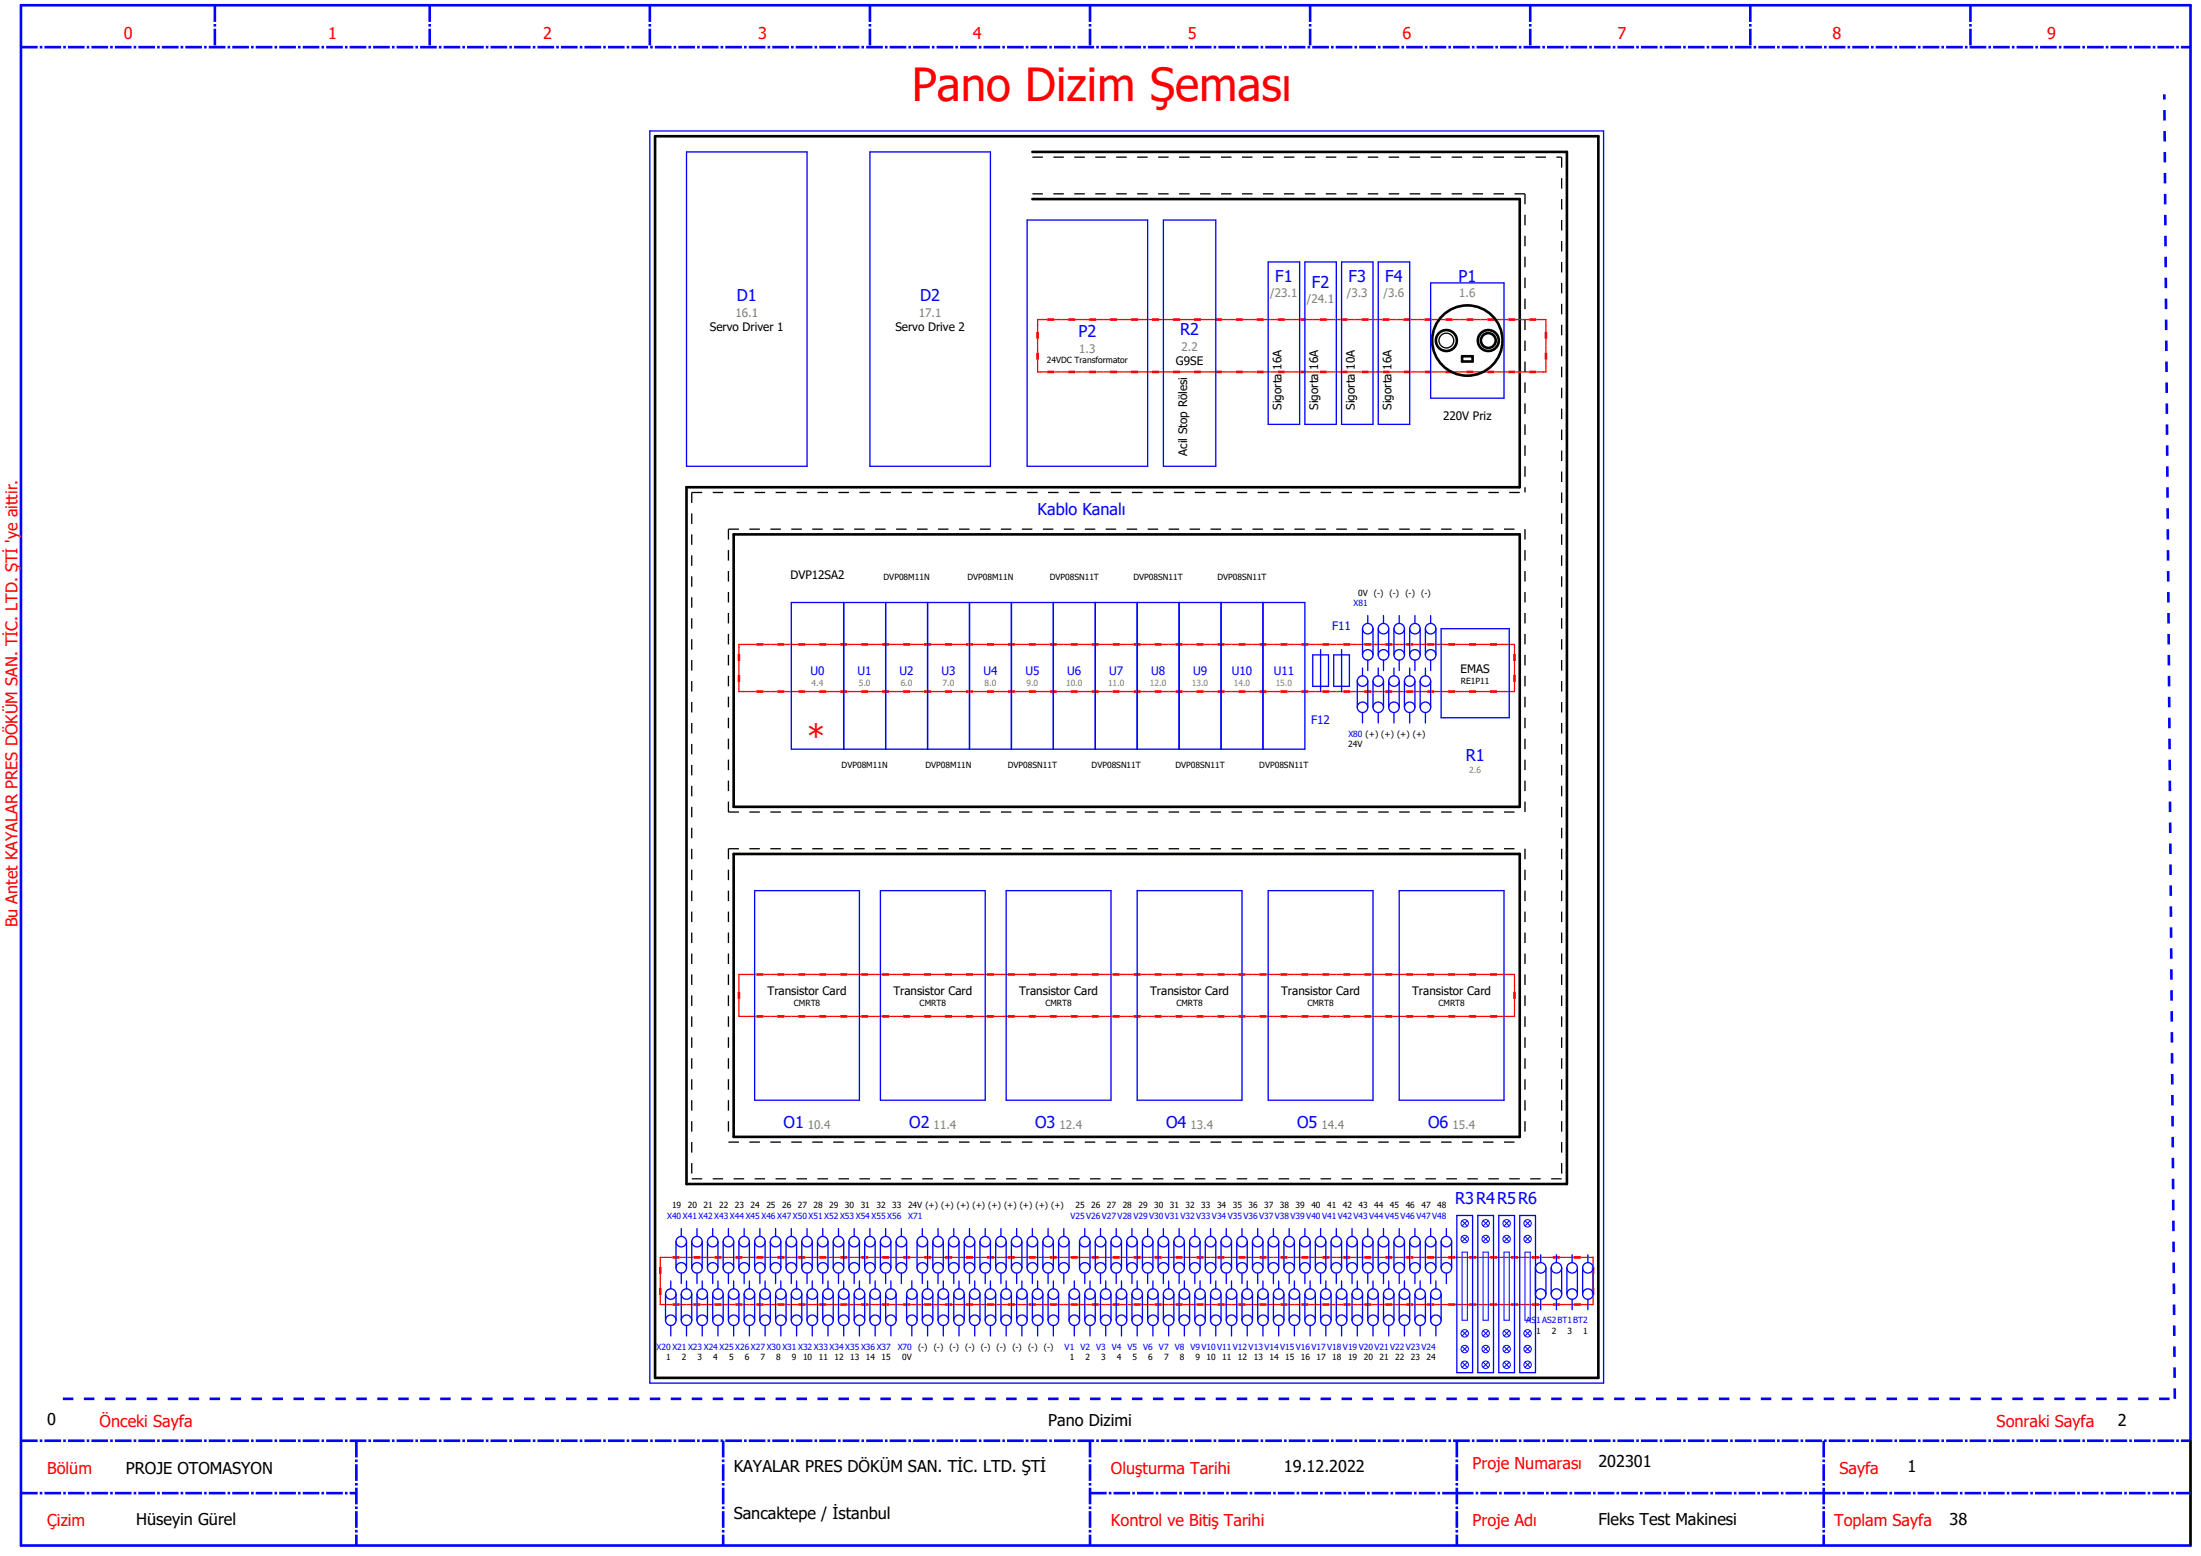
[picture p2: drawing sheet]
<svg xmlns="http://www.w3.org/2000/svg" width="420mm" height="297mm" viewBox="0 0 420 297" stroke-linecap="round" stroke-linejoin="round" font-family="sans-serif">
<path d="M4 1h414v294h-414z" fill="none" stroke="#00f" stroke-width=".5"/>
<g fill="none" stroke="#00f" stroke-width=".5" stroke-dasharray="3.2 .4 .5 .4" stroke-linecap="butt">
<path d="M4 9h414M41 1v8M82 1v8M124 1v8M166 1v8M208 1v8M250 1v8M292 1v8M334 1v8M376 1v8M4 275h414M68 275v20"/>
<path d="M138 275v20M208 275v20M278 275v20M348 275v20M4 285h64M208 285h70M278 285h70M348 285h70"/>
</g>
<path d="M418 275v20" fill="none" stroke="#000" stroke-width=".35"/>
<path d="M12 267h403M415 267l-2-249" fill="none" stroke="#00f" stroke-width=".5" stroke-dasharray="2 2" stroke-linecap="butt"/>
<g fill="none" stroke="#000" stroke-width=".5">
<path d="M125 26h180v237h-180zM197 29h102v197h-168v-133h159v-55h-93M279 68h2v1h-2zM140 102h150v52h-150zM140 163h150v54h-150z"/>
<circle cx="276" cy="65" r="2"/>
<circle cx="280" cy="65" r="6.7"/>
<circle cx="284" cy="65" r="1.41"/>
<circle cx="284" cy="65" r="2"/>
</g>
<g fill="none" stroke="#f00" stroke-width=".25">
<path d="M198 68.7v2.3h1.8M198 64.7v2.6M199.8 61h-1.8v2.3M201.2 71h2.6M201.2 61h2.6M205.2 71h2.6M205.2 61h2.6M209.2 71h2.6M209.2 61h2.6M213.2 71h2.6M213.2 61h2.6M217.2 71h2.6"/>
<path d="M217.2 61h2.6M221.2 71h2.6M221.2 61h2.6M225.2 71h2.6M225.2 61h2.6M229.2 71h2.6M229.2 61h2.6M233.2 71h2.6M233.2 61h2.6M237.2 71h2.6M237.2 61h2.6M241.2 71h2.6"/>
<path d="M241.2 61h2.6M245.2 71h2.6M245.2 61h2.6M249.2 71h2.6M249.2 61h2.6M253.2 71h2.6M253.2 61h2.6M257.2 71h2.6M257.2 61h2.6M261.2 71h2.6M261.2 61h2.6M265.2 71h2.6"/>
<path d="M265.2 61h2.6M269.2 71h2.6M269.2 61h2.6M273.2 71h2.6M273.2 61h2.6M277.2 71h2.6M277.2 61h2.6M281.2 71h2.6M281.2 61h2.6M285.2 71h2.6M285.2 61h2.6M289.2 71h2.6"/>
<path d="M289.2 61h2.6M293.2 61h1.8v2.3M295 68.7v2.3h-1.8M295 64.7v2.6M141 130.2v1.8h3.3M141 126.2v2.6M144.3 123h-3.3v1.8M145.7 132h2.6M145.7 123h2.6M149.7 132h2.6M149.7 123h2.6M153.7 132h2.6"/>
<path d="M153.7 123h2.6M157.7 132h2.6M157.7 123h2.6M161.7 132h2.6M161.7 123h2.6M165.7 132h2.6M165.7 123h2.6M169.7 132h2.6M169.7 123h2.6M173.7 132h2.6M173.7 123h2.6M177.7 132h2.6"/>
<path d="M177.7 123h2.6M181.7 132h2.6M181.7 123h2.6M185.7 132h2.6M185.7 123h2.6M189.7 132h2.6M189.7 123h2.6M193.7 132h2.6M193.7 123h2.6M197.7 132h2.6M197.7 123h2.6M201.7 132h2.6"/>
<path d="M201.7 123h2.6M205.7 132h2.6M205.7 123h2.6M209.7 132h2.6M209.7 123h2.6M213.7 132h2.6M213.7 123h2.6M217.7 132h2.6M217.7 123h2.6M221.7 132h2.6M221.7 123h2.6M225.7 132h2.6"/>
<path d="M225.7 123h2.6M229.7 132h2.6M229.7 123h2.6M233.7 132h2.6M233.7 123h2.6M237.7 132h2.6M237.7 123h2.6M241.7 132h2.6M241.7 123h2.6M245.7 132h2.6M245.7 123h2.6M249.7 132h2.6"/>
<path d="M249.7 123h2.6M253.7 132h2.6M253.7 123h2.6M257.7 132h2.6M257.7 123h2.6M261.7 132h2.6M261.7 123h2.6M265.7 132h2.6M265.7 123h2.6M269.7 132h2.6M269.7 123h2.6M273.7 132h2.6"/>
<path d="M273.7 123h2.6M277.7 132h2.6M277.7 123h2.6M281.7 132h2.6M281.7 123h2.6M285.7 123h3.3v1.8M289 130.2v1.8h-3.3M289 126.2v2.6M141 190.7v3.3h3.3M144.3 186h-3.3v3.3M145.7 194h2.6M145.7 186h2.6"/>
<path d="M149.7 194h2.6M149.7 186h2.6M153.7 194h2.6M153.7 186h2.6M157.7 194h2.6M157.7 186h2.6M161.7 194h2.6M161.7 186h2.6M165.7 194h2.6M165.7 186h2.6M169.7 194h2.6M169.7 186h2.6"/>
<path d="M173.7 194h2.6M173.7 186h2.6M177.7 194h2.6M177.7 186h2.6M181.7 194h2.6M181.7 186h2.6M185.7 194h2.6M185.7 186h2.6M189.7 194h2.6M189.7 186h2.6M193.7 194h2.6M193.7 186h2.6"/>
<path d="M197.7 194h2.6M197.7 186h2.6M201.7 194h2.6M201.7 186h2.6M205.7 194h2.6M205.7 186h2.6M209.7 194h2.6M209.7 186h2.6M213.7 194h2.6M213.7 186h2.6M217.7 194h2.6M217.7 186h2.6"/>
<path d="M221.7 194h2.6M221.7 186h2.6M225.7 194h2.6M225.7 186h2.6M229.7 194h2.6M229.7 186h2.6M233.7 194h2.6M233.7 186h2.6M237.7 194h2.6M237.7 186h2.6M241.7 194h2.6M241.7 186h2.6"/>
<path d="M245.7 194h2.6M245.7 186h2.6M249.7 194h2.6M249.7 186h2.6M253.7 194h2.6M253.7 186h2.6M257.7 194h2.6M257.7 186h2.6M261.7 194h2.6M261.7 186h2.6M265.7 194h2.6M265.7 186h2.6"/>
<path d="M269.7 194h2.6M269.7 186h2.6M273.7 194h2.6M273.7 186h2.6M277.7 194h2.6M277.7 186h2.6M281.7 194h2.6M281.7 186h2.6M285.7 186h3.3v3.3M289 190.7v3.3h-3.3M126 247.2v1.8h2.3M126 243.2v2.6"/>
<path d="M128.3 240h-2.3v1.8M129.7 249h2.6M129.7 240h2.6M133.7 249h2.6M133.7 240h2.6M137.7 249h2.6M137.7 240h2.6M141.7 249h2.6M141.7 240h2.6M145.7 249h2.6M145.7 240h2.6M149.7 249h2.6"/>
<path d="M149.7 240h2.6M153.7 249h2.6M153.7 240h2.6M157.7 249h2.6M157.7 240h2.6M161.7 249h2.6M161.7 240h2.6M165.7 249h2.6M165.7 240h2.6M169.7 249h2.6M169.7 240h2.6M173.7 249h2.6"/>
<path d="M173.7 240h2.6M177.7 249h2.6M177.7 240h2.6M181.7 249h2.6M181.7 240h2.6M185.7 249h2.6M185.7 240h2.6M189.7 249h2.6M189.7 240h2.6M193.7 249h2.6M193.7 240h2.6M197.7 249h2.6"/>
<path d="M197.7 240h2.6M201.7 249h2.6M201.7 240h2.6M205.7 249h2.6M205.7 240h2.6M209.7 249h2.6M209.7 240h2.6M213.7 249h2.6M213.7 240h2.6M217.7 249h2.6M217.7 240h2.6M221.7 249h2.6"/>
<path d="M221.7 240h2.6M225.7 249h2.6M225.7 240h2.6M229.7 249h2.6M229.7 240h2.6M233.7 249h2.6M233.7 240h2.6M237.7 249h2.6M237.7 240h2.6M241.7 249h2.6M241.7 240h2.6M245.7 249h2.6"/>
<path d="M245.7 240h2.6M249.7 249h2.6M249.7 240h2.6M253.7 249h2.6M253.7 240h2.6M257.7 249h2.6M257.7 240h2.6M261.7 249h2.6M261.7 240h2.6M265.7 249h2.6M265.7 240h2.6M269.7 249h2.6"/>
<path d="M269.7 240h2.6M273.7 249h2.6M273.7 240h2.6M277.7 249h2.6M277.7 240h2.6M281.7 249h2.6M281.7 240h2.6M285.7 249h2.6M285.7 240h2.6M289.7 249h2.6M289.7 240h2.6M293.7 249h2.6"/>
<path d="M293.7 240h2.6M297.7 249h2.6M297.7 240h2.6M301.7 240h2.3v1.8M304 247.2v1.8h-2.3M304 243.2v2.6"/>
</g>
<g fill="none" stroke="#f00" stroke-width=".5">
<path d="M198 63.3v1.4M198 67.3v1.4M199.8 71h1.4M199.8 61h1.4M203.8 71h1.4M203.8 61h1.4M207.8 71h1.4M207.8 61h1.4M211.8 71h1.4M211.8 61h1.4M215.8 71h1.4M215.8 61h1.4"/>
<path d="M219.8 71h1.4M219.8 61h1.4M223.8 71h1.4M223.8 61h1.4M227.8 71h1.4M227.8 61h1.4M231.8 71h1.4M231.8 61h1.4M235.8 71h1.4M235.8 61h1.4M239.8 71h1.4M239.8 61h1.4"/>
<path d="M243.8 71h1.4M243.8 61h1.4M247.8 71h1.4M247.8 61h1.4M251.8 71h1.4M251.8 61h1.4M255.8 71h1.4M255.8 61h1.4M259.8 71h1.4M259.8 61h1.4M263.8 71h1.4M263.8 61h1.4"/>
<path d="M267.8 71h1.4M267.8 61h1.4M271.8 71h1.4M271.8 61h1.4M275.8 71h1.4M275.8 61h1.4M279.8 71h1.4M279.8 61h1.4M283.8 71h1.4M283.8 61h1.4M287.8 71h1.4M287.8 61h1.4"/>
<path d="M291.8 71h1.4M291.8 61h1.4M295 63.3v1.4M295 67.3v1.4M141 124.8v1.4M141 128.8v1.4M144.3 132h1.4M144.3 123h1.4M148.3 132h1.4M148.3 123h1.4M152.3 132h1.4M152.3 123h1.4"/>
<path d="M156.3 132h1.4M156.3 123h1.4M160.3 132h1.4M160.3 123h1.4M164.3 132h1.4M164.3 123h1.4M168.3 132h1.4M168.3 123h1.4M172.3 132h1.4M172.3 123h1.4M176.3 132h1.4M176.3 123h1.4"/>
<path d="M180.3 132h1.4M180.3 123h1.4M184.3 132h1.4M184.3 123h1.4M188.3 132h1.4M188.3 123h1.4M192.3 132h1.4M192.3 123h1.4M196.3 132h1.4M196.3 123h1.4M200.3 132h1.4M200.3 123h1.4"/>
<path d="M204.3 132h1.4M204.3 123h1.4M208.3 132h1.4M208.3 123h1.4M212.3 132h1.4M212.3 123h1.4M216.3 132h1.4M216.3 123h1.4M220.3 132h1.4M220.3 123h1.4M224.3 132h1.4M224.3 123h1.4"/>
<path d="M228.3 132h1.4M228.3 123h1.4M232.3 132h1.4M232.3 123h1.4M236.3 132h1.4M236.3 123h1.4M240.3 132h1.4M240.3 123h1.4M244.3 132h1.4M244.3 123h1.4M248.3 132h1.4M248.3 123h1.4"/>
<path d="M252.3 132h1.4M252.3 123h1.4M256.3 132h1.4M256.3 123h1.4M260.3 132h1.4M260.3 123h1.4M264.3 132h1.4M264.3 123h1.4M268.3 132h1.4M268.3 123h1.4M272.3 132h1.4M272.3 123h1.4"/>
<path d="M276.3 132h1.4M276.3 123h1.4M280.3 132h1.4M280.3 123h1.4M284.3 132h1.4M284.3 123h1.4M289 124.8v1.4M289 128.8v1.4M141 189.3v1.4M144.3 194h1.4M144.3 186h1.4M148.3 194h1.4"/>
<path d="M148.3 186h1.4M152.3 194h1.4M152.3 186h1.4M156.3 194h1.4M156.3 186h1.4M160.3 194h1.4M160.3 186h1.4M164.3 194h1.4M164.3 186h1.4M168.3 194h1.4M168.3 186h1.4M172.3 194h1.4"/>
<path d="M172.3 186h1.4M176.3 194h1.4M176.3 186h1.4M180.3 194h1.4M180.3 186h1.4M184.3 194h1.4M184.3 186h1.4M188.3 194h1.4M188.3 186h1.4M192.3 194h1.4M192.3 186h1.4M196.3 194h1.4"/>
<path d="M196.3 186h1.4M200.3 194h1.4M200.3 186h1.4M204.3 194h1.4M204.3 186h1.4M208.3 194h1.4M208.3 186h1.4M212.3 194h1.4M212.3 186h1.4M216.3 194h1.4M216.3 186h1.4M220.3 194h1.4"/>
<path d="M220.3 186h1.4M224.3 194h1.4M224.3 186h1.4M228.3 194h1.4M228.3 186h1.4M232.3 194h1.4M232.3 186h1.4M236.3 194h1.4M236.3 186h1.4M240.3 194h1.4M240.3 186h1.4M244.3 194h1.4"/>
<path d="M244.3 186h1.4M248.3 194h1.4M248.3 186h1.4M252.3 194h1.4M252.3 186h1.4M256.3 194h1.4M256.3 186h1.4M260.3 194h1.4M260.3 186h1.4M264.3 194h1.4M264.3 186h1.4M268.3 194h1.4"/>
<path d="M268.3 186h1.4M272.3 194h1.4M272.3 186h1.4M276.3 194h1.4M276.3 186h1.4M280.3 194h1.4M280.3 186h1.4M284.3 194h1.4M284.3 186h1.4M289 189.3v1.4M126 241.8v1.4M126 245.8v1.4"/>
<path d="M128.3 249h1.4M128.3 240h1.4M132.3 249h1.4M132.3 240h1.4M136.3 249h1.4M136.3 240h1.4M140.3 249h1.4M140.3 240h1.4M144.3 249h1.4M144.3 240h1.4M148.3 249h1.4M148.3 240h1.4"/>
<path d="M152.3 249h1.4M152.3 240h1.4M156.3 249h1.4M156.3 240h1.4M160.3 249h1.4M160.3 240h1.4M164.3 249h1.4M164.3 240h1.4M168.3 249h1.4M168.3 240h1.4M172.3 249h1.4M172.3 240h1.4"/>
<path d="M176.3 249h1.4M176.3 240h1.4M180.3 249h1.4M180.3 240h1.4M184.3 249h1.4M184.3 240h1.4M188.3 249h1.4M188.3 240h1.4M192.3 249h1.4M192.3 240h1.4M196.3 249h1.4M196.3 240h1.4"/>
<path d="M200.3 249h1.4M200.3 240h1.4M204.3 249h1.4M204.3 240h1.4M208.3 249h1.4M208.3 240h1.4M212.3 249h1.4M212.3 240h1.4M216.3 249h1.4M216.3 240h1.4M220.3 249h1.4M220.3 240h1.4"/>
<path d="M224.3 249h1.4M224.3 240h1.4M228.3 249h1.4M228.3 240h1.4M232.3 249h1.4M232.3 240h1.4M236.3 249h1.4M236.3 240h1.4M240.3 249h1.4M240.3 240h1.4M244.3 249h1.4M244.3 240h1.4"/>
<path d="M248.3 249h1.4M248.3 240h1.4M252.3 249h1.4M252.3 240h1.4M256.3 249h1.4M256.3 240h1.4M260.3 249h1.4M260.3 240h1.4M264.3 249h1.4M264.3 240h1.4M268.3 249h1.4M268.3 240h1.4"/>
<path d="M272.3 249h1.4M272.3 240h1.4M276.3 249h1.4M276.3 240h1.4M280.3 249h1.4M280.3 240h1.4M284.3 249h1.4M284.3 240h1.4M288.3 249h1.4M288.3 240h1.4M292.3 249h1.4M292.3 240h1.4"/>
<path d="M296.3 249h1.4M296.3 240h1.4M300.3 249h1.4M300.3 240h1.4M304 241.8v1.4M304 245.8v1.4"/>
</g>
<g fill="none" stroke="#000" stroke-width=".25" stroke-dasharray="2 2" stroke-linecap="butt">
<path d="M197 37h94M197 30h101M291 37v57M298 30v195M132 94v131M132 94h159M139 101h152M139 101v54M291 101v54M139 155h152M139 162v56M139 162h152"/>
<path d="M291 162v56M139 218h152M132 225h166"/>
</g>
<circle cx="276" cy="65" r="1.41" fill="none" stroke="#000" stroke-width=".25"/>
<g fill="none" stroke="#00f" stroke-width=".19">
<path d="M279 239h1v13h-1zM279 233l1 1M279 236l1 1M280 233l-1 1M280 236l-1 1M283 239h1v13h-1zM283 233l1 1M283 236l1 1M284 233l-1 1M284 236l-1 1M287 239h1v13h-1zM287 233l1 1"/>
<path d="M287 236l1 1M288 233l-1 1M288 236l-1 1M291 239h1v13h-1zM291 233l1 1M291 236l1 1M292 233l-1 1M292 236l-1 1M279 257l1 1M279 254l1 1M280 257l-1 1M280 254l-1 1"/>
<path d="M283 257l1 1M283 254l1 1M284 257l-1 1M284 254l-1 1M287 257l1 1M287 254l1 1M288 257l-1 1M288 254l-1 1M291 257l1 1M291 254l1 1M292 257l-1 1M292 254l-1 1"/>
<path d="M279 260l1 1M280 260l-1 1M283 260l1 1M284 260l-1 1M287 260l1 1M288 260l-1 1M291 260l1 1M292 260l-1 1"/>
<circle cx="279.5" cy="233.5" r=".71"/>
<circle cx="279.5" cy="236.5" r=".71"/>
<circle cx="283.5" cy="233.5" r=".71"/>
<circle cx="283.5" cy="236.5" r=".71"/>
<circle cx="287.5" cy="233.5" r=".71"/>
<circle cx="287.5" cy="236.5" r=".71"/>
<circle cx="291.5" cy="233.5" r=".71"/>
<circle cx="291.5" cy="236.5" r=".71"/>
<circle cx="279.5" cy="254.5" r=".71"/>
<circle cx="279.5" cy="257.5" r=".71"/>
<circle cx="283.5" cy="254.5" r=".71"/>
<circle cx="283.5" cy="257.5" r=".71"/>
<circle cx="287.5" cy="254.5" r=".71"/>
<circle cx="287.5" cy="257.5" r=".71"/>
<circle cx="291.5" cy="254.5" r=".71"/>
<circle cx="291.5" cy="257.5" r=".71"/>
<circle cx="279.5" cy="260.5" r=".71"/>
<circle cx="283.5" cy="260.5" r=".71"/>
<circle cx="287.5" cy="260.5" r=".71"/>
<circle cx="291.5" cy="260.5" r=".71"/>
</g>
<g fill="none" stroke="#00f" stroke-width=".25">
<path d="M124 25h182v239h-182zM131 29h23v60h-23zM166 29h23v60h-23zM196 42h23v47h-23zM222 42h10v47h-10zM242 50h6v31h-6zM249 50h6v31h-6zM256 50h6v31h-6zM263 50h6v31h-6zM273 54h14v22h-14zM151 115h98v28h-98zM161 115v28"/>
<path d="M169 115v28M177 115v28M185 115v28M193 115v28M201 115v28M209 115v28M217 115v28M225 115v28M233 115v28M241 115v28M261 117.5v1.5M264 117.5v1.5"/>
<path d="M267 117.5v1.5M270 117.5v1.5M273 117.5v1.5M250.5 125h3v6h-3zM252 124v8M254.5 125h3v6h-3zM256 124v8M259 130v5M260 120v5M260 127.5v1.5M260 136v2M261 126v2"/>
<path d="M261 130v5M262 120v5M262 130v5M263 120v5M263 127.5v1.5M263 136v2M264 126v2M264 130v5M265 120v5M265 130v5M266 120v5M266 127.5v1.5"/>
<path d="M266 136v2M267 126v2M267 130v5M268 120v5M268 130v5M269 120v5M269 127.5v1.5M269 136v2M270 126v2M270 130v5M271 120v5M271 130v5"/>
<path d="M272 120v5M272 127.5v1.5M272 136v2M273 126v2M273 130v5M274 120v5M275 120h13v17h-13zM144 170h20v40h-20zM168 170h20v40h-20zM192 170h20v40h-20zM217 170h20v40h-20zM242 170h20v40h-20z"/>
<path d="M267 170h20v40h-20zM129 237v5M130 234.5v1.5M131 237v5M132 237v5M133 234.5v1.5M134 237v5M135 237v5M136 234.5v1.5M137 237v5M138 237v5M139 234.5v1.5"/>
<path d="M140 237v5M141 237v5M142 234.5v1.5M143 237v5M144 237v5M145 234.5v1.5M146 237v5M147 237v5M148 234.5v1.5M149 237v5M150 237v5M151 234.5v1.5"/>
<path d="M152 237v5M153 237v5M154 234.5v1.5M155 237v5M156 237v5M157 234.5v1.5M158 237v5M159 237v5M160 234.5v1.5M161 237v5M162 237v5M163 234.5v1.5"/>
<path d="M164 237v5M165 237v5M166 234.5v1.5M167 237v5M168 237v5M169 234.5v1.5M170 237v5M171 237v5M172 234.5v1.5M173 237v5M175 237v5M176 234.5v1.5"/>
<path d="M177 237v5M178 237v5M179 234.5v1.5M180 237v5M181 237v5M182 234.5v1.5M183 237v5M184 237v5M185 234.5v1.5M186 237v5M187 237v5M188 234.5v1.5"/>
<path d="M189 237v5M190 237v5M191 234.5v1.5M192 237v5M193 237v5M194 234.5v1.5M195 237v5M196 237v5M197 234.5v1.5M198 237v5M199 237v5M200 234.5v1.5"/>
<path d="M201 237v5M202 237v5M203 234.5v1.5M204 237v5M206 237v5M207 234.5v1.5M208 237v5M209 237v5M210 234.5v1.5M211 237v5M212 237v5M213 234.5v1.5"/>
<path d="M214 237v5M215 237v5M216 234.5v1.5M217 237v5M218 237v5M219 234.5v1.5M220 237v5M221 237v5M222 234.5v1.5M223 237v5M224 237v5M225 234.5v1.5"/>
<path d="M226 237v5M227 237v5M228 234.5v1.5M229 237v5M230 237v5M231 234.5v1.5M232 237v5M233 237v5M234 234.5v1.5M235 237v5M236 237v5M237 234.5v1.5"/>
<path d="M238 237v5M239 237v5M240 234.5v1.5M241 237v5M242 237v5M243 234.5v1.5M244 237v5M245 237v5M246 234.5v1.5M247 237v5M248 237v5M249 234.5v1.5"/>
<path d="M250 237v5M251 237v5M252 234.5v1.5M253 237v5M254 237v5M255 234.5v1.5M256 237v5M257 237v5M258 234.5v1.5M259 237v5M260 237v5M261 234.5v1.5"/>
<path d="M262 237v5M263 237v5M264 234.5v1.5M265 237v5M266 237v5M267 234.5v1.5M268 237v5M269 237v5M270 234.5v1.5M271 237v5M272 237v5M273 234.5v1.5"/>
<path d="M274 237v5M275 237v5M276 234.5v1.5M277 237v5M278 232h3v30h-3zM282 232h3v30h-3zM286 232h3v30h-3zM290 232h3v30h-3zM294 239.5v1.5M297 239.5v1.5M300 239.5v1.5M303 239.5v1.5"/>
<path d="M127 247v5M128 244.5v1.5M128 253v2M129 247v5M130 243v2M130 247v5M131 244.5v1.5M131 253v2M132 247v5M133 243v2M133 247v5M134 244.5v1.5"/>
<path d="M134 253v2M135 247v5M136 243v2M136 247v5M137 244.5v1.5M137 253v2M138 247v5M139 243v2M139 247v5M140 244.5v1.5M140 253v2M141 247v5"/>
<path d="M142 243v2M142 247v5M143 244.5v1.5M143 253v2M144 247v5M145 243v2M145 247v5M146 244.5v1.5M146 253v2M147 247v5M148 243v2M148 247v5"/>
<path d="M149 244.5v1.5M149 253v2M150 247v5M151 243v2M151 247v5M152 244.5v1.5M152 253v2M153 247v5M154 243v2M154 247v5M155 244.5v1.5M155 253v2"/>
<path d="M156 247v5M157 243v2M157 247v5M158 244.5v1.5M158 253v2M159 247v5M160 243v2M160 247v5M161 244.5v1.5M161 253v2M162 247v5M163 243v2"/>
<path d="M163 247v5M164 244.5v1.5M164 253v2M165 247v5M166 243v2M166 247v5M167 244.5v1.5M167 253v2M168 247v5M169 243v2M169 247v5M170 244.5v1.5"/>
<path d="M170 253v2M171 247v5M172 243v2M173 247v5M174 244.5v1.5M174 253v2M175 247v5M176 243v2M176 247v5M177 244.5v1.5M177 253v2M178 247v5"/>
<path d="M179 243v2M179 247v5M180 244.5v1.5M180 253v2M181 247v5M182 243v2M182 247v5M183 244.5v1.5M183 253v2M184 247v5M185 243v2M185 247v5"/>
<path d="M186 244.5v1.5M186 253v2M187 247v5M188 243v2M188 247v5M189 244.5v1.5M189 253v2M190 247v5M191 243v2M191 247v5M192 244.5v1.5M192 253v2"/>
<path d="M193 247v5M194 243v2M194 247v5M195 244.5v1.5M195 253v2M196 247v5M197 243v2M197 247v5M198 244.5v1.5M198 253v2M199 247v5M200 243v2"/>
<path d="M200 247v5M201 244.5v1.5M201 253v2M202 247v5M203 243v2M204 247v5M205 244.5v1.5M205 253v2M206 247v5M207 243v2M207 247v5M208 244.5v1.5"/>
<path d="M208 253v2M209 247v5M210 243v2M210 247v5M211 244.5v1.5M211 253v2M212 247v5M213 243v2M213 247v5M214 244.5v1.5M214 253v2M215 247v5"/>
<path d="M216 243v2M216 247v5M217 244.5v1.5M217 253v2M218 247v5M219 243v2M219 247v5M220 244.5v1.5M220 253v2M221 247v5M222 243v2M222 247v5"/>
<path d="M223 244.5v1.5M223 253v2M224 247v5M225 243v2M225 247v5M226 244.5v1.5M226 253v2M227 247v5M228 243v2M228 247v5M229 244.5v1.5M229 253v2"/>
<path d="M230 247v5M231 243v2M231 247v5M232 244.5v1.5M232 253v2M233 247v5M234 243v2M234 247v5M235 244.5v1.5M235 253v2M236 247v5M237 243v2"/>
<path d="M237 247v5M238 244.5v1.5M238 253v2M239 247v5M240 243v2M240 247v5M241 244.5v1.5M241 253v2M242 247v5M243 243v2M243 247v5M244 244.5v1.5"/>
<path d="M244 253v2M245 247v5M246 243v2M246 247v5M247 244.5v1.5M247 253v2M248 247v5M249 243v2M249 247v5M250 244.5v1.5M250 253v2M251 247v5"/>
<path d="M252 243v2M252 247v5M253 244.5v1.5M253 253v2M254 247v5M255 243v2M255 247v5M256 244.5v1.5M256 253v2M257 247v5M258 243v2M258 247v5"/>
<path d="M259 244.5v1.5M259 253v2M260 247v5M261 243v2M261 247v5M262 244.5v1.5M262 253v2M263 247v5M264 243v2M264 247v5M265 244.5v1.5M265 253v2"/>
<path d="M266 247v5M267 243v2M267 247v5M268 244.5v1.5M268 253v2M269 247v5M270 243v2M270 247v5M271 244.5v1.5M271 253v2M272 247v5M273 243v2"/>
<path d="M273 247v5M274 244.5v1.5M274 253v2M275 247v5M276 243v2M294 248v2M295 242v5M296 242v5M297 248v2M298 242v5M299 242v5M300 248v2"/>
<path d="M301 242v5M302 242v5M303 248v2M304 242v5"/>
<circle cx="261" cy="120" r="1"/>
<circle cx="264" cy="120" r="1"/>
<circle cx="267" cy="120" r="1"/>
<circle cx="270" cy="120" r="1"/>
<circle cx="273" cy="120" r="1"/>
<circle cx="260" cy="135" r="1"/>
<circle cx="260" cy="130" r="1"/>
<circle cx="261" cy="125" r="1"/>
<circle cx="263" cy="135" r="1"/>
<circle cx="263" cy="130" r="1"/>
<circle cx="264" cy="125" r="1"/>
<circle cx="266" cy="135" r="1"/>
<circle cx="266" cy="130" r="1"/>
<circle cx="267" cy="125" r="1"/>
<circle cx="269" cy="135" r="1"/>
<circle cx="269" cy="130" r="1"/>
<circle cx="270" cy="125" r="1"/>
<circle cx="272" cy="135" r="1"/>
<circle cx="272" cy="130" r="1"/>
<circle cx="273" cy="125" r="1"/>
<circle cx="130" cy="237" r="1"/>
<circle cx="133" cy="237" r="1"/>
<circle cx="136" cy="237" r="1"/>
<circle cx="139" cy="237" r="1"/>
<circle cx="142" cy="237" r="1"/>
<circle cx="145" cy="237" r="1"/>
<circle cx="148" cy="237" r="1"/>
<circle cx="151" cy="237" r="1"/>
<circle cx="154" cy="237" r="1"/>
<circle cx="157" cy="237" r="1"/>
<circle cx="160" cy="237" r="1"/>
<circle cx="163" cy="237" r="1"/>
<circle cx="166" cy="237" r="1"/>
<circle cx="169" cy="237" r="1"/>
<circle cx="172" cy="237" r="1"/>
<circle cx="176" cy="237" r="1"/>
<circle cx="179" cy="237" r="1"/>
<circle cx="182" cy="237" r="1"/>
<circle cx="185" cy="237" r="1"/>
<circle cx="188" cy="237" r="1"/>
<circle cx="191" cy="237" r="1"/>
<circle cx="194" cy="237" r="1"/>
<circle cx="197" cy="237" r="1"/>
<circle cx="200" cy="237" r="1"/>
<circle cx="203" cy="237" r="1"/>
<circle cx="207" cy="237" r="1"/>
<circle cx="210" cy="237" r="1"/>
<circle cx="213" cy="237" r="1"/>
<circle cx="216" cy="237" r="1"/>
<circle cx="219" cy="237" r="1"/>
<circle cx="222" cy="237" r="1"/>
<circle cx="225" cy="237" r="1"/>
<circle cx="228" cy="237" r="1"/>
<circle cx="231" cy="237" r="1"/>
<circle cx="234" cy="237" r="1"/>
<circle cx="237" cy="237" r="1"/>
<circle cx="240" cy="237" r="1"/>
<circle cx="243" cy="237" r="1"/>
<circle cx="246" cy="237" r="1"/>
<circle cx="249" cy="237" r="1"/>
<circle cx="252" cy="237" r="1"/>
<circle cx="255" cy="237" r="1"/>
<circle cx="258" cy="237" r="1"/>
<circle cx="261" cy="237" r="1"/>
<circle cx="264" cy="237" r="1"/>
<circle cx="267" cy="237" r="1"/>
<circle cx="270" cy="237" r="1"/>
<circle cx="273" cy="237" r="1"/>
<circle cx="276" cy="237" r="1"/>
<circle cx="128" cy="252" r="1"/>
<circle cx="128" cy="247" r="1"/>
<circle cx="130" cy="242" r="1"/>
<circle cx="131" cy="252" r="1"/>
<circle cx="131" cy="247" r="1"/>
<circle cx="133" cy="242" r="1"/>
<circle cx="134" cy="252" r="1"/>
<circle cx="134" cy="247" r="1"/>
<circle cx="136" cy="242" r="1"/>
<circle cx="137" cy="252" r="1"/>
<circle cx="137" cy="247" r="1"/>
<circle cx="139" cy="242" r="1"/>
<circle cx="140" cy="252" r="1"/>
<circle cx="140" cy="247" r="1"/>
<circle cx="142" cy="242" r="1"/>
<circle cx="143" cy="252" r="1"/>
<circle cx="143" cy="247" r="1"/>
<circle cx="145" cy="242" r="1"/>
<circle cx="146" cy="252" r="1"/>
<circle cx="146" cy="247" r="1"/>
<circle cx="148" cy="242" r="1"/>
<circle cx="149" cy="252" r="1"/>
<circle cx="149" cy="247" r="1"/>
<circle cx="151" cy="242" r="1"/>
<circle cx="152" cy="252" r="1"/>
<circle cx="152" cy="247" r="1"/>
<circle cx="154" cy="242" r="1"/>
<circle cx="155" cy="252" r="1"/>
<circle cx="155" cy="247" r="1"/>
<circle cx="157" cy="242" r="1"/>
<circle cx="158" cy="252" r="1"/>
<circle cx="158" cy="247" r="1"/>
<circle cx="160" cy="242" r="1"/>
<circle cx="161" cy="252" r="1"/>
<circle cx="161" cy="247" r="1"/>
<circle cx="163" cy="242" r="1"/>
<circle cx="164" cy="252" r="1"/>
<circle cx="164" cy="247" r="1"/>
<circle cx="166" cy="242" r="1"/>
<circle cx="167" cy="252" r="1"/>
<circle cx="167" cy="247" r="1"/>
<circle cx="169" cy="242" r="1"/>
<circle cx="170" cy="252" r="1"/>
<circle cx="170" cy="247" r="1"/>
<circle cx="172" cy="242" r="1"/>
<circle cx="174" cy="252" r="1"/>
<circle cx="174" cy="247" r="1"/>
<circle cx="176" cy="242" r="1"/>
<circle cx="177" cy="252" r="1"/>
<circle cx="177" cy="247" r="1"/>
<circle cx="179" cy="242" r="1"/>
<circle cx="180" cy="252" r="1"/>
<circle cx="180" cy="247" r="1"/>
<circle cx="182" cy="242" r="1"/>
<circle cx="183" cy="252" r="1"/>
<circle cx="183" cy="247" r="1"/>
<circle cx="185" cy="242" r="1"/>
<circle cx="186" cy="252" r="1"/>
<circle cx="186" cy="247" r="1"/>
<circle cx="188" cy="242" r="1"/>
<circle cx="189" cy="252" r="1"/>
<circle cx="189" cy="247" r="1"/>
<circle cx="191" cy="242" r="1"/>
<circle cx="192" cy="252" r="1"/>
<circle cx="192" cy="247" r="1"/>
<circle cx="194" cy="242" r="1"/>
<circle cx="195" cy="252" r="1"/>
<circle cx="195" cy="247" r="1"/>
<circle cx="197" cy="242" r="1"/>
<circle cx="198" cy="252" r="1"/>
<circle cx="198" cy="247" r="1"/>
<circle cx="200" cy="242" r="1"/>
<circle cx="201" cy="252" r="1"/>
<circle cx="201" cy="247" r="1"/>
<circle cx="203" cy="242" r="1"/>
<circle cx="205" cy="252" r="1"/>
<circle cx="205" cy="247" r="1"/>
<circle cx="207" cy="242" r="1"/>
<circle cx="208" cy="252" r="1"/>
<circle cx="208" cy="247" r="1"/>
<circle cx="210" cy="242" r="1"/>
<circle cx="211" cy="252" r="1"/>
<circle cx="211" cy="247" r="1"/>
<circle cx="213" cy="242" r="1"/>
<circle cx="214" cy="252" r="1"/>
<circle cx="214" cy="247" r="1"/>
<circle cx="216" cy="242" r="1"/>
<circle cx="217" cy="252" r="1"/>
<circle cx="217" cy="247" r="1"/>
<circle cx="219" cy="242" r="1"/>
<circle cx="220" cy="252" r="1"/>
<circle cx="220" cy="247" r="1"/>
<circle cx="222" cy="242" r="1"/>
<circle cx="223" cy="252" r="1"/>
<circle cx="223" cy="247" r="1"/>
<circle cx="225" cy="242" r="1"/>
<circle cx="226" cy="252" r="1"/>
<circle cx="226" cy="247" r="1"/>
<circle cx="228" cy="242" r="1"/>
<circle cx="229" cy="252" r="1"/>
<circle cx="229" cy="247" r="1"/>
<circle cx="231" cy="242" r="1"/>
<circle cx="232" cy="252" r="1"/>
<circle cx="232" cy="247" r="1"/>
<circle cx="234" cy="242" r="1"/>
<circle cx="235" cy="252" r="1"/>
<circle cx="235" cy="247" r="1"/>
<circle cx="237" cy="242" r="1"/>
<circle cx="238" cy="252" r="1"/>
<circle cx="238" cy="247" r="1"/>
<circle cx="240" cy="242" r="1"/>
<circle cx="241" cy="252" r="1"/>
<circle cx="241" cy="247" r="1"/>
<circle cx="243" cy="242" r="1"/>
<circle cx="244" cy="252" r="1"/>
<circle cx="244" cy="247" r="1"/>
<circle cx="246" cy="242" r="1"/>
<circle cx="247" cy="252" r="1"/>
<circle cx="247" cy="247" r="1"/>
<circle cx="249" cy="242" r="1"/>
<circle cx="250" cy="252" r="1"/>
<circle cx="250" cy="247" r="1"/>
<circle cx="252" cy="242" r="1"/>
<circle cx="253" cy="252" r="1"/>
<circle cx="253" cy="247" r="1"/>
<circle cx="255" cy="242" r="1"/>
<circle cx="256" cy="252" r="1"/>
<circle cx="256" cy="247" r="1"/>
<circle cx="258" cy="242" r="1"/>
<circle cx="259" cy="252" r="1"/>
<circle cx="259" cy="247" r="1"/>
<circle cx="261" cy="242" r="1"/>
<circle cx="262" cy="252" r="1"/>
<circle cx="262" cy="247" r="1"/>
<circle cx="264" cy="242" r="1"/>
<circle cx="265" cy="252" r="1"/>
<circle cx="265" cy="247" r="1"/>
<circle cx="267" cy="242" r="1"/>
<circle cx="268" cy="252" r="1"/>
<circle cx="268" cy="247" r="1"/>
<circle cx="270" cy="242" r="1"/>
<circle cx="271" cy="252" r="1"/>
<circle cx="271" cy="247" r="1"/>
<circle cx="273" cy="242" r="1"/>
<circle cx="274" cy="252" r="1"/>
<circle cx="274" cy="247" r="1"/>
<circle cx="276" cy="242" r="1"/>
<circle cx="294" cy="247" r="1"/>
<circle cx="294" cy="242" r="1"/>
<circle cx="297" cy="247" r="1"/>
<circle cx="297" cy="242" r="1"/>
<circle cx="300" cy="247" r="1"/>
<circle cx="300" cy="242" r="1"/>
<circle cx="303" cy="247" r="1"/>
<circle cx="303" cy="242" r="1"/>
</g>
<text font-size="8.7" fill="#f00" x="174" y="19.2">Pano Dizim Şeması</text>
<text font-size="6.2" fill="#f00" x="154" y="142.7">*</text>
<g font-size="3.1" fill="#f00">
<text x="23.7" y="7.4">0</text>
<text x="62.7" y="7.4">1</text>
<text x="103.7" y="7.4">2</text>
<text x="144.7" y="7.4">3</text>
<text x="185.7" y="7.4">4</text>
<text x="226.7" y="7.4">5</text>
<text x="267.7" y="7.4">6</text>
<text x="308.7" y="7.4">7</text>
<text x="349.7" y="7.4">8</text>
<text x="390.7" y="7.4">9</text>
<text x="3.4" y="177" transform="rotate(-90 3.4 177)">Bu Antet KAYALAR PRES DÖKÜM SAN. TİC. LTD. ŞTİ 'ye aittir.</text>
<text x="19" y="272.4">Önceki Sayfa</text>
<text x="381" y="272.4">Sonraki Sayfa</text>
<text x="9" y="281.4">Bölüm</text>
<text x="212" y="281.4">Oluşturma Tarihi</text>
<text x="281" y="280.4">Proje Numarası</text>
<text x="351" y="281.4">Sayfa</text>
<text x="9" y="291.4">Çizim</text>
<text x="212" y="291.4">Kontrol ve Bitiş Tarihi</text>
<text x="281" y="291.4">Proje Adı</text>
<text x="350" y="291.4">Toplam Sayfa</text>
</g>
<g font-size="3.1" fill="#00f">
<text x="243.3" y="53.9">F1</text>
<text x="257.3" y="53.9">F3</text>
<text x="264.3" y="53.9">F4</text>
<text x="278.3" y="53.9">P1</text>
<text x="140.6" y="57.5">D1</text>
<text x="175.6" y="57.5">D2</text>
<text x="250.3" y="54.9">F2</text>
<text x="205.8" y="64.4">P2</text>
<text x="225.2" y="64">R2</text>
<text x="198" y="98.4">Kablo Kanalı</text>
<text x="279.7" y="145.3">R1</text>
<text x="149.5" y="215.4">O1</text>
<text x="173.5" y="215.4">O2</text>
<text x="197.5" y="215.4">O3</text>
<text x="222.5" y="215.4">O4</text>
<text x="247.5" y="215.4">O5</text>
<text x="272.5" y="215.4">O6</text>
<text x="277.7" y="229.9">R3R4R5R6</text>
</g>
<g font-size="3.1">
<text x="9" y="272">0</text>
<text x="200" y="272.2">Pano Dizimi</text>
<text x="404.2" y="272.2">2</text>
<text x="24" y="281.4">PROJE OTOMASYON</text>
<text x="140" y="281">KAYALAR PRES DÖKÜM SAN. TİC. LTD. ŞTİ</text>
<text x="245" y="281">19.12.2022</text>
<text x="305" y="280">202301</text>
<text x="364" y="281">1</text>
<text x="26" y="291">Hüseyin Gürel</text>
<text x="140" y="290">Sancaktepe / İstanbul</text>
<text x="305" y="291">Fleks Test Makinesi</text>
<text x="372" y="291">38</text>
</g>
<g font-size="2.2" fill="#7ca552">
<text x="242.4" y="56.8">/23.1</text>
<text x="249.4" y="57.8">/24.1</text>
<text x="257" y="56.8">/3.3</text>
<text x="264" y="56.8">/3.6</text>
<text x="278.4" y="56.8">1.6</text>
<text x="140.3" y="60.4">16.1</text>
<text x="175.3" y="60.4">17.1</text>
<text x="205.9" y="67.3">1.3</text>
<text x="225.4" y="66.9">2.2</text>
<text x="154.2" y="215.5">10.4</text>
<text x="178.2" y="215.5">11.4</text>
<text x="202.2" y="215.5">12.4</text>
<text x="227.2" y="215.5">13.4</text>
<text x="252.2" y="215.5">14.4</text>
<text x="277.2" y="215.5">15.4</text>
</g>
<g font-size="2.2">
<text x="135.5" y="63.1">Servo Driver 1</text>
<text x="170.9" y="63.1">Servo Drive 2</text>
<text x="224.4" y="69.6">G9SE</text>
<text x="244.5" y="78.2" transform="rotate(-90 244.5 78.2)">Sigorta 16A</text>
<text x="251.5" y="78.2" transform="rotate(-90 251.5 78.2)">Sigorta 16A</text>
<text x="258.5" y="78.2" transform="rotate(-90 258.5 78.2)">Sigorta 10A</text>
<text x="265.5" y="78.2" transform="rotate(-90 265.5 78.2)">Sigorta 16A</text>
<text x="275.4" y="80.1">220V Priz</text>
<text x="226.5" y="87" transform="rotate(-90 226.5 87)">Acil Stop Rölesi</text>
<text x="150.8" y="110.5">DVP12SA2</text>
<text x="278.7" y="128.4">EMAS</text>
<text x="146.5" y="189.9">Transistor Card</text>
<text x="170.5" y="189.9">Transistor Card</text>
<text x="194.5" y="189.9">Transistor Card</text>
<text x="219.5" y="189.9">Transistor Card</text>
<text x="244.5" y="189.9">Transistor Card</text>
<text x="269.5" y="189.9">Transistor Card</text>
</g>
<g font-size="2.2" fill="#00f">
<text x="254.2" y="120.2">F11</text>
<text x="154.7" y="128.9">U0</text>
<text x="163.7" y="128.9">U1</text>
<text x="171.7" y="128.9">U2</text>
<text x="179.7" y="128.9">U3</text>
<text x="187.7" y="128.9">U4</text>
<text x="195.7" y="128.9">U5</text>
<text x="203.7" y="128.9">U6</text>
<text x="211.7" y="128.9">U7</text>
<text x="219.7" y="128.9">U8</text>
<text x="227.7" y="128.9">U9</text>
<text x="235" y="128.9">U10</text>
<text x="243" y="128.9">U11</text>
<text x="250.2" y="138.2">F12</text>
</g>
<g font-size="1.6">
<text x="199.8" y="69.4">24VDC Transformator</text>
<text x="168.6" y="110.7">DVP08M11N</text>
<text x="184.6" y="110.7">DVP08M11N</text>
<text x="200.3" y="110.7">DVP08SN11T</text>
<text x="216.3" y="110.7">DVP08SN11T</text>
<text x="232.3" y="110.7">DVP08SN11T</text>
<text x="259.2" y="113.7">0V</text>
<text x="262.2" y="113.7">(-)</text>
<text x="265.2" y="113.7">(-)</text>
<text x="268.2" y="113.7">(-)</text>
<text x="271.2" y="113.7">(-)</text>
<text x="278.8" y="130.5">RE1P11</text>
<text x="257.3" y="142.6">24V</text>
<text x="160.6" y="146.7">DVP08M11N</text>
<text x="176.6" y="146.7">DVP08M11N</text>
<text x="192.3" y="146.7">DVP08SN11T</text>
<text x="208.3" y="146.7">DVP08SN11T</text>
<text x="224.3" y="146.7">DVP08SN11T</text>
<text x="240.3" y="146.7">DVP08SN11T</text>
<text x="151.5" y="192">CMRT8</text>
<text x="175.5" y="192">CMRT8</text>
<text x="199.5" y="192">CMRT8</text>
<text x="224.5" y="192">CMRT8</text>
<text x="249.5" y="192">CMRT8</text>
<text x="274.5" y="192">CMRT8</text>
<text x="128.2" y="230.7">19</text>
<text x="131.2" y="230.7">20</text>
<text x="134.2" y="230.7">21</text>
<text x="137.2" y="230.7">22</text>
<text x="140.2" y="230.7">23</text>
<text x="143.2" y="230.7">24</text>
<text x="146.2" y="230.7">25</text>
<text x="149.2" y="230.7">26</text>
<text x="152.2" y="230.7">27</text>
<text x="155.2" y="230.7">28</text>
<text x="158.2" y="230.7">29</text>
<text x="161.2" y="230.7">30</text>
<text x="164.2" y="230.7">31</text>
<text x="167.2" y="230.7">32</text>
<text x="170.2" y="230.7">33</text>
<text x="173.3" y="230.7">24V (+) (+) (+) (+) (+) (+) (+) (+) (+)</text>
<text x="205.2" y="230.7">25</text>
<text x="208.2" y="230.7">26</text>
<text x="211.2" y="230.7">27</text>
<text x="214.2" y="230.7">28</text>
<text x="217.2" y="230.7">29</text>
<text x="220.2" y="230.7">30</text>
<text x="223.2" y="230.7">31</text>
<text x="226.2" y="230.7">32</text>
<text x="229.2" y="230.7">33</text>
<text x="232.2" y="230.7">34</text>
<text x="235.2" y="230.7">35</text>
<text x="238.2" y="230.7">36</text>
<text x="241.2" y="230.7">37</text>
<text x="244.2" y="230.7">38</text>
<text x="247.2" y="230.7">39</text>
<text x="250.2" y="230.7">40</text>
<text x="253.2" y="230.7">41</text>
<text x="256.2" y="230.7">42</text>
<text x="259.2" y="230.7">43</text>
<text x="262.2" y="230.7">44</text>
<text x="265.2" y="230.7">45</text>
<text x="268.2" y="230.7">46</text>
<text x="271.2" y="230.7">47</text>
<text x="274.2" y="230.7">48</text>
<text x="175.2" y="257.6">(-)</text>
<text x="178.2" y="257.6">(-)</text>
<text x="181.2" y="257.6">(-)</text>
<text x="184.2" y="257.6">(-)</text>
<text x="187.2" y="257.6">(-)</text>
<text x="190.2" y="257.6">(-)</text>
<text x="193.2" y="257.6">(-)</text>
<text x="196.2" y="257.6">(-)</text>
<text x="199.2" y="257.6">(-)</text>
<text x="293.1" y="254.6">1</text>
<text x="296.1" y="254.6">2</text>
<text x="299.1" y="254.6">3</text>
<text x="302.1" y="254.6">1</text>
<text x="127.1" y="259.6">1</text>
<text x="130.1" y="259.6">2</text>
<text x="133.1" y="259.6">3</text>
<text x="136.1" y="259.6">4</text>
<text x="139.1" y="259.6">5</text>
<text x="142.1" y="259.6">6</text>
<text x="145.1" y="259.6">7</text>
<text x="148.1" y="259.6">8</text>
<text x="151.1" y="259.6">9</text>
<text x="153.2" y="259.6">10</text>
<text x="156.2" y="259.6">11</text>
<text x="159.2" y="259.6">12</text>
<text x="162.2" y="259.6">13</text>
<text x="165.2" y="259.6">14</text>
<text x="168.2" y="259.6">15</text>
<text x="172.2" y="259.6">0V</text>
<text x="204.1" y="259.6">1</text>
<text x="207.1" y="259.6">2</text>
<text x="210.1" y="259.6">3</text>
<text x="213.1" y="259.6">4</text>
<text x="216.1" y="259.6">5</text>
<text x="219.1" y="259.6">6</text>
<text x="222.1" y="259.6">7</text>
<text x="225.1" y="259.6">8</text>
<text x="228.1" y="259.6">9</text>
<text x="230.2" y="259.6">10</text>
<text x="233.2" y="259.6">11</text>
<text x="236.2" y="259.6">12</text>
<text x="239.2" y="259.6">13</text>
<text x="242.2" y="259.6">14</text>
<text x="245.2" y="259.6">15</text>
<text x="248.2" y="259.6">16</text>
<text x="251.2" y="259.6">17</text>
<text x="254.2" y="259.6">18</text>
<text x="257.2" y="259.6">19</text>
<text x="260.2" y="259.6">20</text>
<text x="263.2" y="259.6">21</text>
<text x="266.2" y="259.6">22</text>
<text x="269.2" y="259.6">23</text>
<text x="272.2" y="259.6">24</text>
</g>
<g font-size="1.6" fill="#00f">
<text x="258.3" y="115.6">X81</text>
<text x="257.3" y="140.6">X80 (+) (+) (+) (+)</text>
<text x="127.3" y="232.6">X40 X41 X42 X43 X44 X45 X46 X47 X50 X51 X52 X53 X54 X55 X56</text>
<text x="173.3" y="232.6">X71</text>
<text x="204.3" y="232.6">V25V26V27V28V29V30V31V32V33V34V35V36V37V38V39V40V41V42V43V44V45V46V47V48</text>
<text x="125.3" y="257.6">X20 X21 X23 X24 X25 X26 X27 X30 X31 X32 X33 X34 X35 X36 X37</text>
<text x="171.3" y="257.6">X70</text>
<text x="203.2" y="257.6">V1</text>
<text x="206.2" y="257.6">V2</text>
<text x="209.2" y="257.6">V3</text>
<text x="212.2" y="257.6">V4</text>
<text x="215.2" y="257.6">V5</text>
<text x="218.2" y="257.6">V6</text>
<text x="221.2" y="257.6">V7</text>
<text x="224.2" y="257.6">V8</text>
<text x="227.2" y="257.6">V9V10V11V12V13V14V15V16V17V18V19V20V21V22V23V24</text>
<text x="291.3" y="252.6">AS1AS2BT1BT2</text>
</g>
<g font-size="1.6" fill="#7ca552">
<text x="154.9" y="131">4.4</text>
<text x="163.9" y="131">5.0</text>
<text x="171.9" y="131">6.0</text>
<text x="179.9" y="131">7.0</text>
<text x="187.9" y="131">8.0</text>
<text x="195.9" y="131">9.0</text>
<text x="203.4" y="131">10.0</text>
<text x="211.4" y="131">11.0</text>
<text x="219.4" y="131">12.0</text>
<text x="227.4" y="131">13.0</text>
<text x="235.4" y="131">14.0</text>
<text x="243.4" y="131">15.0</text>
<text x="280.4" y="147.5">2.6</text>
</g>
</svg>
